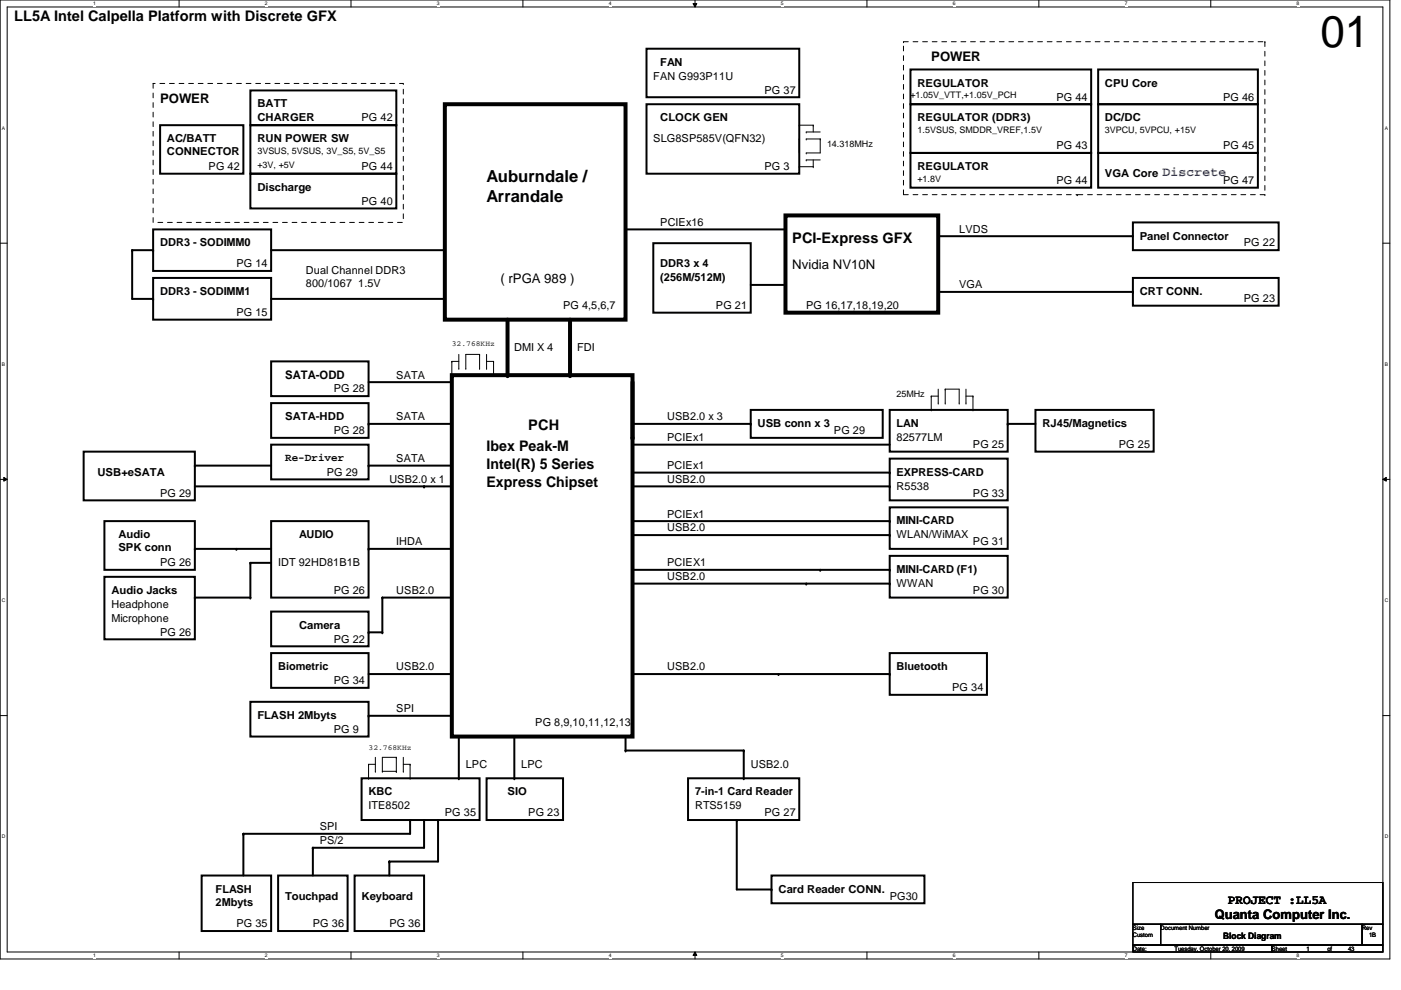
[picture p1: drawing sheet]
<svg xmlns="http://www.w3.org/2000/svg" width="297mm" height="210mm" viewBox="0 0 297 210" stroke-linecap="round" stroke-linejoin="round" font-family="sans-serif">
<path d="M0 0h294.7v203.3h-294.7zM1.5 1.5h291.7v200.3h-291.7z" fill="none" stroke="#000" stroke-width=".21"/>
<g fill="#fff">
<path d="M19.7 .2h.6v1.2h-.6z"/>
<path d="M19.7 202h.6v1.2h-.6z"/>
</g>
<path d="M38 0v1.5M38 201.8v1.5" fill="none" stroke="#000" stroke-width=".21"/>
<g fill="#fff">
<path d="M56.2 .2h.6v1.2h-.6z"/>
<path d="M56.2 202h.6v1.2h-.6z"/>
</g>
<path d="M74.4 0v1.5M74.4 201.8v1.5" fill="none" stroke="#000" stroke-width=".21"/>
<g fill="#fff">
<path d="M92.6 .2h.6v1.2h-.6z"/>
<path d="M92.6 202h.6v1.2h-.6z"/>
</g>
<path d="M110.9 0v1.5M110.9 201.8v1.5" fill="none" stroke="#000" stroke-width=".21"/>
<g fill="#fff">
<path d="M129.1 .2h.6v1.2h-.6z"/>
<path d="M129.1 202h.6v1.2h-.6z"/>
</g>
<path d="M146.9 .8h.8l-.3 .7zM147.4 0v1.5M147.4 201.8l.3 .8h-.8zM147.4 201.8v1.5" fill="none" stroke="#000" stroke-width=".21"/>
<path d="M146.9 .8h.8l-.3 .7zM147.4 201.8l.3 .8h-.8z" fill="#000"/>
<g fill="#fff">
<path d="M165.6 .2h.6v1.2h-.6z"/>
<path d="M165.6 202h.6v1.2h-.6z"/>
</g>
<path d="M183.8 0v1.5M183.8 201.8v1.5" fill="none" stroke="#000" stroke-width=".21"/>
<g fill="#fff">
<path d="M202 .2h.6v1.2h-.6z"/>
<path d="M202 202h.6v1.2h-.6z"/>
</g>
<path d="M220.3 0v1.5M220.3 201.8v1.5" fill="none" stroke="#000" stroke-width=".21"/>
<g fill="#fff">
<path d="M238.5 .2h.6v1.2h-.6z"/>
<path d="M238.5 202h.6v1.2h-.6z"/>
</g>
<path d="M256.7 0v1.5M256.7 201.8v1.5" fill="none" stroke="#000" stroke-width=".21"/>
<g fill="#fff">
<path d="M274.9 .2h.6v1.2h-.6z"/>
<path d="M274.9 202h.6v1.2h-.6z"/>
<path d="M.4 26.5h.7v1.2h-.7z"/>
<path d="M293.6 26.5h.7v1.2h-.7z"/>
<path d="M.4 76.6h.7v1.2h-.7z"/>
<path d="M293.6 76.6h.7v1.2h-.7z"/>
</g>
<path d="M0 51.6h1.5M293.2 51.6h1.5" fill="none" stroke="#000" stroke-width=".21"/>
<g fill="#fff">
<path d="M.4 126.7h.8v1.1h-.8z"/>
<path d="M293.6 126.7h.7v1.1h-.7z"/>
</g>
<path d="M0 101.6h1.5M.8 101.2l.7 .4-.7 .4zM293.2 101.6l.7-.4v.8zM293.2 101.6h1.5" fill="none" stroke="#000" stroke-width=".21"/>
<path d="M.8 101.2l.7 .4-.7 .4zM293.2 101.6l.7-.4v.8z" fill="#000"/>
<g fill="#fff">
<path d="M.4 176.7h.8v1.2h-.8z"/>
<path d="M293.6 176.7h.7v1.2h-.7z"/>
</g>
<g fill="none" stroke="#000" stroke-width=".21">
<path d="M169.5 35.3h.1M169.5 29.5h.1M169.5 26.5h.1M169.5 35.3h2.9M169.5 29.5v2.9M169.5 26.5h2.9M170.9 29.5h.1M170.9 32.4h.1M170.9 33.9h.1M170.9 28h.1M170.9 29.5h3M170.9 33.9h3"/>
<path d="M170.9 28h3M172.4 35.3h.1M172.4 26.5h.1M172.4 26.5v1.5M172.4 33.9v1.4M173.9 29.5h.1M173.9 29.5v2.9h-3M95.8 79.5h.1M95.8 76.6h.1M95.8 76.6v2.9M95.8 76.6h1.5M97.3 78.1h.1"/>
<path d="M97.3 75.1v3M98.8 78.1h.1M98.8 79.5h2.9M101.7 78.1h.1M101.7 79.5h.1M101.7 75.1h.1M101.7 75.1v3M101.7 75.1h-2.9v3M103.2 78.1h.1M103.2 76.6h1.4M103.2 75.1v3M104.6 76.6h.1"/>
<path d="M104.6 79.5h.1M104.6 76.6v2.9M197.4 84h.1M197.4 86.9h.1M197.4 84h1.5M197.4 84v2.9M198.9 85.5h.1M198.9 82.5v3M200.4 85.5h.1M200.4 82.5h.1M200.4 82.5v3M200.4 82.5h3v3"/>
<path d="M203.4 85.5h.1M204.8 85.5h.1M204.8 84h1.5M204.8 82.5v3M206.3 86.9h.1M206.3 84h.1M206.3 84v2.9M0 151.7h1.5M293.2 151.7h1.5M78.1 165h.1M78.1 162.1h.1M78.1 162.1v2.9"/>
<path d="M78.1 162.1h1.5M79.6 163.5h.1M79.6 160.6v2.9M81.1 163.5h.1M81.1 163.5h2.9M84 163.5h.1M84 160.6h.1M84 160.6v2.9M84 160.6h-2.9v2.9M85.5 163.5h.1M85.5 162.1h1.4M85.5 160.6v2.9"/>
<path d="M86.9 162.1h.1M86.9 165h.1M86.9 162.1v2.9M240.2 187.1h53v8.9h-53zM240.2 196h5.9v4.4h-5.9zM246.1 196h42.7v4.4h-42.7zM288.8 196h4.4v4.4h-4.4zM240.2 200.4h29.5v1.4h-29.5zM269.7 200.4h23.5v1.4h-23.5z"/>
</g>
<path d="M94.3 22.1h38.3v45.7h-38.3zM166.5 45.7h32.4v20.6h-32.4zM95.8 79.5h38.3v76.7h-38.3zM107.6 67.8v11.7M120.9 67.8v11.7M134.1 81v11.8" fill="none" stroke="#000" stroke-width=".85"/>
<g fill="none" stroke="#000" stroke-width=".42">
<path d="M53.1 19.2h30.9v7.3h-30.9zM137.1 10.3h32.4v10.3h-32.4zM193 14.7h38.3v7.4h-38.3zM232.8 14.7h33.9v7.4h-33.9zM33.9 26.5h17.7v10.3h-17.7zM53.1 26.5h30.9v10.3h-30.9zM53.1 36.8h30.9v7.4h-30.9zM137.1 22.1h32.4v14.7h-32.4zM193 22.1h38.3v10.3h-38.3zM193 32.4h38.3v7.4h-38.3zM232.8 22.1h33.9v10.3h-33.9zM232.8 32.4h33.9v7.4h-33.9z"/>
<path d="M32.5 58.9h25v8.9h-25zM32.5 48.6h25v8.8h-25zM32.5 53h-4.5v10.4h4.5M57.5 53h36.8M132.6 48.6h33.9M138.5 51.6h20.7v14.7h-20.7zM198.9 50.1h41.3M240.2 58.9h30.9v5.9h-30.9zM240.2 47.2h30.9v5.8h-30.9zM57.5 76.6h20.6v7.4h-20.6zM57.5 63.4h36.8M134.1 79.5v7.4"/>
<path d="M159.2 60.4h7.3M198.9 61.9h41.3M17.7 95.8h23.6v10.3h-23.6zM41.3 98.7h16.2M57.5 85.5h20.6v7.3h-20.6zM57.5 94.3h20.6v7.3h-20.6zM78.1 89.9h17.7M78.1 81h17.7M78.1 98.7h17.7M134.1 89.9h25.1M134.1 94.3h54.5M159.2 86.9h28v5.9h-28z"/>
<path d="M188.6 86.9h25.1v8.9h-25.1zM188.6 97.2h25.1v8.9h-25.1zM213.7 89.9h5.8M219.5 86.9h25.1v8.9h-25.1zM22.1 110.5h19.2v10.3h-19.2zM41.3 103.1h54.5M41.3 116.4h16.2M57.5 110.5h20.6v16.2h-20.6zM57.5 119.3h-4.4v7.4h-11.8M78.1 116.4h17.7M134.1 103.1h54.5M134.1 100.2h54.5"/>
<path d="M134.1 113.5h54.5M134.1 110.5h54.5M188.6 117.9h25.1v8.8h-25.1zM188.6 107.6h25.1v8.8h-25.1zM22.1 122.3h19.2v13.3h-19.2zM57.5 129.7h20.6v7.3h-20.6zM57.5 138.5h20.6v7.3h-20.6zM95.8 126.7h-14.7v7.4h-3M134.1 123.7h54.5M134.1 120.8h54.5M188.6 138.5h20.7v8.8h-20.7zM53.1 148.8h25v7.4h-25z"/>
<path d="M78.1 142.9h17.7M78.1 151.8h17.7M97.3 156.2v8.8M109 156.2v8.8M132.6 156.2v2.9h25.1v5.9M134.1 142.9h54.5M76.7 165h25v8.9h-25zM86.9 173.9v2.9h-35.3v8.8M89.9 173.9v5.8h-23.6v5.9M92.9 173.9v8.8h-10.4v2.9M103.2 165h16.2v8.9h-16.2zM145.9 165h23.6v8.9h-23.6z"/>
<path d="M156.2 173.9v14.7h7.4M42.8 185.6h14.7v11.8h-14.7zM59 185.6h14.7v11.8h-14.7zM75.2 185.6h14.7v11.8h-14.7zM163.6 185.6h32.4v5.9h-32.4z"/>
</g>
<g fill="#000">
<circle cx="28" cy="53" r=".21"/>
<circle cx="32.5" cy="53" r=".21"/>
<circle cx="94.3" cy="53" r=".21"/>
<circle cx="132.6" cy="48.6" r=".21"/>
<circle cx="198.9" cy="50.1" r=".21"/>
<circle cx="32.5" cy="63.4" r=".21"/>
<circle cx="94.3" cy="63.4" r=".21"/>
<circle cx="107.6" cy="79.5" r=".42"/>
<circle cx="120.9" cy="79.5" r=".42"/>
<circle cx="166.5" cy="60.4" r=".21"/>
<circle cx="240.2" cy="61.9" r=".21"/>
<circle cx="41.3" cy="98.7" r=".21"/>
<circle cx="78.1" cy="89.9" r=".21"/>
<circle cx="78.1" cy="98.7" r=".21"/>
<circle cx="95.8" cy="81" r=".21"/>
<circle cx="134.1" cy="86.9" r=".21"/>
<circle cx="134.1" cy="94.3" r=".21"/>
<circle cx="134.1" cy="92.8" r=".42"/>
<circle cx="159.2" cy="89.9" r=".21"/>
<circle cx="213.7" cy="89.9" r=".21"/>
<circle cx="41.3" cy="116.4" r=".21"/>
<circle cx="50.1" cy="116.4" r=".21"/>
<circle cx="53.1" cy="119.3" r=".21"/>
<circle cx="78.1" cy="116.4" r=".21"/>
<circle cx="89.9" cy="103.1" r=".21"/>
<circle cx="188.6" cy="103.1" r=".21"/>
<circle cx="188.6" cy="113.5" r=".21"/>
<circle cx="188.6" cy="100.2" r=".21"/>
<circle cx="188.6" cy="110.5" r=".21"/>
<circle cx="41.3" cy="126.7" r=".21"/>
<circle cx="53.1" cy="126.7" r=".21"/>
<circle cx="78.1" cy="134.1" r=".21"/>
<circle cx="81.1" cy="126.7" r=".21"/>
<circle cx="81.1" cy="134.1" r=".21"/>
<circle cx="170.9" cy="123.7" r=".21"/>
<circle cx="173.9" cy="120.8" r=".21"/>
<circle cx="188.6" cy="120.8" r=".21"/>
<circle cx="188.6" cy="123.7" r=".21"/>
<circle cx="78.1" cy="151.8" r=".21"/>
<circle cx="95.8" cy="142.9" r=".21"/>
<circle cx="132.6" cy="159.1" r=".21"/>
<circle cx="157.7" cy="159.1" r=".21"/>
<circle cx="165.1" cy="142.9" r=".21"/>
<circle cx="188.6" cy="142.9" r=".21"/>
<circle cx="51.6" cy="176.8" r=".21"/>
<circle cx="66.3" cy="179.7" r=".21"/>
<circle cx="86.9" cy="173.9" r=".21"/>
<circle cx="89.9" cy="173.9" r=".21"/>
<circle cx="92.9" cy="173.9" r=".21"/>
<circle cx="97.3" cy="165" r=".21"/>
<circle cx="109" cy="165" r=".21"/>
<circle cx="156.2" cy="173.9" r=".21"/>
<circle cx="157.7" cy="165" r=".21"/>
<circle cx="82.5" cy="182.7" r=".21"/>
<circle cx="163.6" cy="188.6" r=".21"/>
</g>
<path d="M32.5 17.7h53v29.5h-53zM191.6 8.8h76.6M191.6 8.8h.1M268.2 8.8h.1M268.2 8.8v32.5M191.6 41.3h36.8M191.6 41.3v-32.5M228.4 41.3h.1M268.2 41.3h.1M268.2 41.3h-39.8" fill="none" stroke="#000" stroke-width=".21" stroke-dasharray="1 1 1 1 1 1 1 1"/>
<text font-size="9.4" x="279.9" y="9.9">01</text>
<g font-size="3.5">
<text x="103.2" y="38.6">Auburndale /</text>
<text x="103.2" y="42.8">Arrandale</text>
</g>
<g font-size="3.1">
<text x="3" y="4.4">LL5A Intel Calpella Platform with Discrete GFX</text>
<text x="168" y="51.5">PCI-Express GFX</text>
<text x="103.2" y="95.7">Ibex Peak-M</text>
<text x="112" y="91.3">PCH</text>
<text x="103.2" y="99.4">Intel(R) 5 Series</text>
<text x="103.2" y="103.2">Express Chipset</text>
</g>
<g font-size="2.8">
<text x="197.4" y="13">POWER</text>
<text x="33.9" y="21.8">POWER</text>
<text x="106.1" y="60">( rPGA 989 )</text>
<text x="168" y="57.1">Nvidia NV10N</text>
<text x="260.3" y="191.6">PROJECT :LL5A</text>
<text x="257.6" y="194.9">Quanta Computer Inc.</text>
</g>
<text font-size="2.8" fill="#00f" x="246.5" y="37.4">Discrete</text>
<text font-size="2.5" x="60.4" y="80.4">SATA-ODD</text>
<g font-size="2.3">
<text x="138.5" y="16.9">FAN G993P11U</text>
<text x="140" y="14">FAN</text>
<text x="54.6" y="22.8">BATT</text>
<text x="162.1" y="19.9">PG 37</text>
<text x="194.5" y="18.4">REGULATOR</text>
<text x="224" y="21.3">PG 44</text>
<text x="234.3" y="18.4">CPU Core</text>
<text x="259.3" y="21.3">PG 46</text>
<text x="54.6" y="25.6">CHARGER</text>
<text x="76.7" y="25.7">PG 42</text>
<text x="140" y="25.7">CLOCK GEN</text>
<text x="194.5" y="25.7">REGULATOR (DDR3)</text>
<text x="234.3" y="25.7">DC/DC</text>
<text x="35.4" y="30.1">AC/BATT</text>
<text x="35.4" y="32.9">CONNECTOR</text>
<text x="54.6" y="30.1">RUN POWER SW</text>
<text x="138.5" y="30.1">SLG8SP585V(QFN32)</text>
<text x="224" y="31.6">PG 43</text>
<text x="259.3" y="31.6">PG 45</text>
<text x="44.2" y="36.1">PG 42</text>
<text x="54.6" y="40.5">Discharge</text>
<text x="76.7" y="36.1">PG 44</text>
<text x="162.1" y="36.1">PG 3</text>
<text x="194.5" y="36.1">REGULATOR</text>
<text x="224" y="39">PG 44</text>
<text x="234.3" y="37.5">VGA Core</text>
<text x="259.3" y="39">PG 47</text>
<text x="76.7" y="43.4">PG 40</text>
<text x="140" y="47.8">PCIEx16</text>
<text x="33.9" y="52.2">DDR3 - SODIMM0</text>
<text x="203.4" y="49.3">LVDS</text>
<text x="241.6" y="50.8">Panel Connector</text>
<text x="263.7" y="52.2">PG 22</text>
<text x="50.1" y="56.7">PG 14</text>
<text x="64.9" y="58.2">Dual Channel DDR3</text>
<text x="140" y="56.7">DDR3 x 4</text>
<text x="140" y="59.5">(256M/512M)</text>
<text x="33.9" y="62.6">DDR3 - SODIMM1</text>
<text x="64.9" y="60.9">800/1067 1.5V</text>
<text x="119.4" y="65.5">PG 4,5,6,7</text>
<text x="151.8" y="65.5">PG 21</text>
<text x="170.9" y="65.5">PG 16,17,18,19,20</text>
<text x="203.4" y="61.1">VGA</text>
<text x="241.6" y="62.6">CRT CONN.</text>
<text x="263.7" y="64.1">PG 23</text>
<text x="50.1" y="67">PG 15</text>
<text x="109" y="74.3">DMI X 4</text>
<text x="122.3" y="74.3">FDI</text>
<text x="70.8" y="83.2">PG 28</text>
<text x="84" y="80.3">SATA</text>
<text x="60.4" y="89.1">SATA-HDD</text>
<text x="84" y="89.1">SATA</text>
<text x="141.5" y="89.1">USB2.0 x 3</text>
<text x="70.8" y="92">PG 28</text>
<text x="141.5" y="93.5">PCIEx1</text>
<text x="160.6" y="90.6">USB conn x 3</text>
<text x="176.8" y="92">PG 29</text>
<text x="190.1" y="90.6">LAN</text>
<text x="190.1" y="93.5">82577LM</text>
<text x="206.3" y="95">PG 25</text>
<text x="221" y="90.6">RJ45/Magnetics</text>
<text x="237.2" y="95">PG 25</text>
<text x="20.7" y="100.9">USB+eSATA</text>
<text x="60.4" y="97.7">Re-Driver</text>
<text x="69.3" y="100.9">PG 29</text>
<text x="84" y="97.9">SATA</text>
<text x="141.5" y="99.4">PCIEx1</text>
<text x="190.1" y="100.9">EXPRESS-CARD</text>
<text x="33.9" y="105.3">PG 29</text>
<text x="82.5" y="102.4">USB2.0 x 1</text>
<text x="141.5" y="102.4">USB2.0</text>
<text x="190.1" y="103.8">R5538</text>
<text x="206.3" y="105.3">PG 33</text>
<text x="141.5" y="109.7">PCIEx1</text>
<text x="141.5" y="112.6">USB2.0</text>
<text x="190.1" y="111.2">MINI-CARD</text>
<text x="25.1" y="114.1">Audio</text>
<text x="25.1" y="116.9">SPK conn</text>
<text x="63.4" y="114.1">AUDIO</text>
<text x="84" y="115.6">IHDA</text>
<text x="190.1" y="114.1">WLAN/WiMAX</text>
<text x="206.3" y="115.6">PG 31</text>
<text x="23.6" y="125.9">Audio Jacks</text>
<text x="33.9" y="120">PG 26</text>
<text x="59" y="120">IDT 92HD81B1B</text>
<text x="70.8" y="125.9">PG 26</text>
<text x="84" y="125.9">USB2.0</text>
<text x="141.5" y="123">USB2.0</text>
<text x="141.5" y="120">PCIEX1</text>
<text x="190.1" y="121.5">MINI-CARD (F1)</text>
<text x="190.1" y="124.5">WWAN</text>
<text x="206.3" y="125.9">PG 30</text>
<text x="23.6" y="128.9">Headphone</text>
<text x="23.6" y="131.8">Microphone</text>
<text x="33.9" y="134.7">PG 26</text>
<text x="63.4" y="133.3">Camera</text>
<text x="70.8" y="136.2">PG 22</text>
<text x="59" y="142.1">Biometric</text>
<text x="84" y="142.1">USB2.0</text>
<text x="141.5" y="142.1">USB2.0</text>
<text x="190.1" y="142.1">Bluetooth</text>
<text x="70.8" y="145.1">PG 34</text>
<text x="201.9" y="146.6">PG 34</text>
<text x="54.6" y="152.4">FLASH 2Mbyts</text>
<text x="70.8" y="155.4">PG 9</text>
<text x="84" y="151">SPI</text>
<text x="113.5" y="153.9">PG 8,9,10,11,12,13</text>
<text x="98.8" y="162.7">LPC</text>
<text x="110.5" y="162.7">LPC</text>
<text x="159.2" y="162.7">USB2.0</text>
<text x="78.1" y="168.7">KBC</text>
<text x="78.1" y="171.6">ITE8502</text>
<text x="94.3" y="173.1">PG 35</text>
<text x="107.6" y="168.7">SIO</text>
<text x="112" y="173.1">PG 23</text>
<text x="147.4" y="171.6">RTS5159</text>
<text x="147.4" y="168.7">7-in-1 Card Reader</text>
<text x="162.1" y="173.1">PG 27</text>
<text x="67.8" y="176">SPI</text>
<text x="67.8" y="178.9">PS/2</text>
<text x="45.7" y="189.3">FLASH</text>
<text x="60.4" y="190.8">Touchpad</text>
<text x="76.7" y="190.8">Keyboard</text>
<text x="165.1" y="189.3">Card Reader CONN.</text>
<text x="188.6" y="190.8">PG30</text>
<text x="45.7" y="192.1">2Mbyts</text>
<text x="50.1" y="196.6">PG 35</text>
<text x="66.3" y="196.6">PG 36</text>
<text x="82.5" y="196.6">PG 36</text>
</g>
<g font-size="1.9">
<text x="193" y="20.9">+1.05V_VTT,+1.05V_PCH</text>
<text x="194.5" y="28.2">1.5VSUS, SMDDR_VREF,1.5V</text>
<text x="234.3" y="28.2">3VPCU, 5VPCU, +15V</text>
<text x="54.6" y="32.6">3VSUS, 5VSUS, 3V_S5, 5V_S5</text>
<text x="54.6" y="35.6">+3V, +5V</text>
<text x="175.3" y="31.2">14.318MHz</text>
<text x="194.5" y="38.5">+1.8V</text>
<text x="190.1" y="84.2">25MHz</text>
<text x="259.3" y="199.2">Block Diagram</text>
</g>
<g font-size="1.6">
<text x="95.8" y="73.4">32.768KHz</text>
<text x="78.1" y="158.9">32.768KHz</text>
</g>
<g font-size="1.3">
<text x="240.2" y="197.1">Size</text>
<text x="246.1" y="197.1">Document Number</text>
<text x="288.8" y="197.1">Rev</text>
<text x="240.2" y="201.5">Date:</text>
<text x="240.2" y="198.6">Custom</text>
<text x="249" y="201.5">Tuesday, October 20, 2009</text>
<text x="269.7" y="201.5">Sheet</text>
<text x="277" y="201.5">1</text>
<text x="281.4" y="201.5">of</text>
<text x="285.8" y="201.5">43</text>
<text x="290.3" y="198.6">1B</text>
</g>
<g font-size="1.1">
<text x="19.7" y="1.1">1</text>
<text x="56.2" y="1.1">2</text>
<text x="92.6" y="1.1">3</text>
<text x="129.1" y="1.1">4</text>
<text x="165.6" y="1.1">5</text>
<text x="202" y="1.1">6</text>
<text x="238.5" y="1.1">7</text>
<text x="274.9" y="1.1">8</text>
<text x=".4" y="27.5">A</text>
<text x="293.6" y="27.5">A</text>
<text x=".4" y="77.6">B</text>
<text x="293.6" y="77.6">B</text>
<text x=".4" y="127.6">C</text>
<text x="293.6" y="127.6">C</text>
<text x=".4" y="177.7">D</text>
<text x="293.6" y="177.7">D</text>
<text x="19.7" y="203">1</text>
<text x="56.2" y="203">2</text>
<text x="92.6" y="203">3</text>
<text x="129.1" y="203">4</text>
<text x="165.6" y="203">5</text>
<text x="202" y="203">6</text>
<text x="238.5" y="203">7</text>
<text x="274.9" y="203">8</text>
</g>
</svg>
